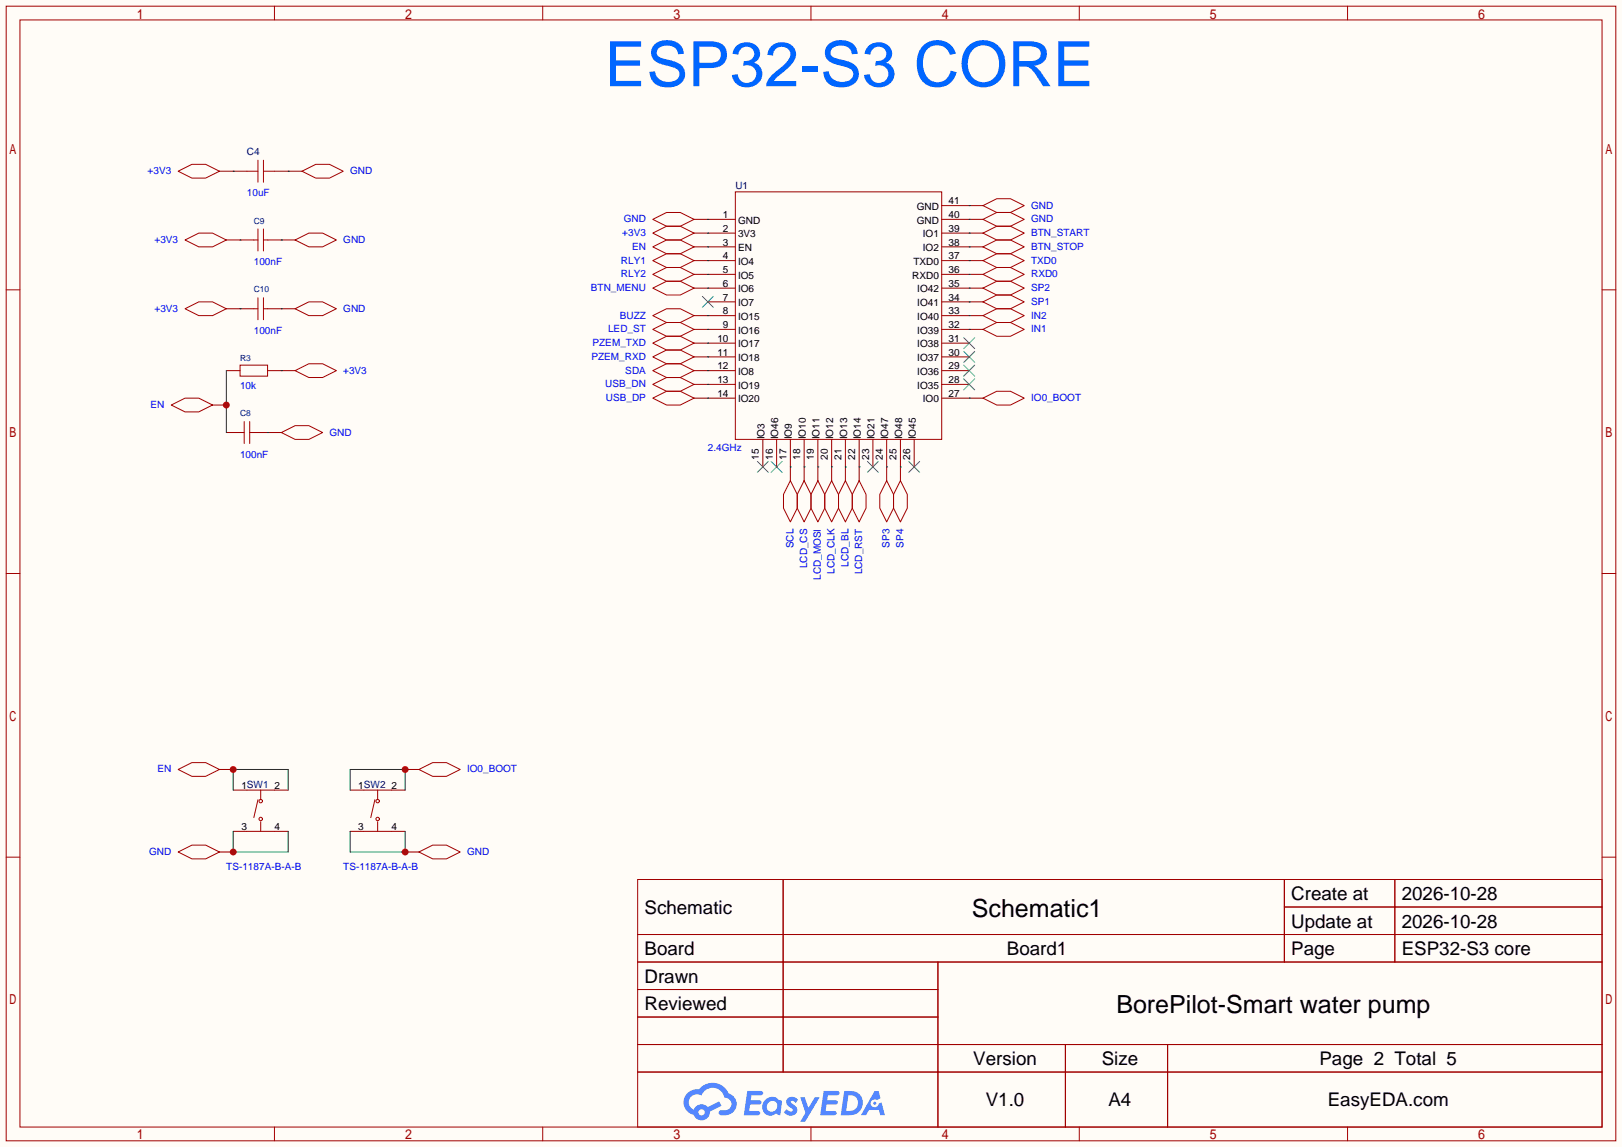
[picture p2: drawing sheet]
<svg xmlns="http://www.w3.org/2000/svg" width="299mm" height="212mm" viewBox="0 0 299 212" stroke-linecap="round" stroke-linejoin="round" font-family="sans-serif">
<path d="M0 0h299.5v211.8h-299.5z" fill="#fffcf7"/>
<g fill="none" stroke="#a10000" stroke-width=".18">
<path d="M1.1 1.1h297.2v209.6h-297.2zM3.7 3.7h292.1v204.5h-292.1zM50.7 1.1v2.6M100.2 1.1v2.6M149.7 1.1v2.6M199.3 1.1v2.6M248.8 1.1v2.6M1.1 53.5h2.6M295.8 53.5h2.5M1.1 105.9h2.6M295.8 105.9h2.5M1.1 158.3h2.6"/>
<path d="M295.8 158.3h2.5M117.7 162.4h178.1v45.8h-178.1zM117.7 172.6h178.1M117.7 177.7h178.1M144.6 162.4v35.6M173.2 177.7v30.5M237.1 162.4v15.3M237.1 167.5h58.7M257.5 162.4v15.3M117.7 182.8h55.5M117.7 192.9h178.1M117.7 187.8h55.5"/>
<path d="M117.7 198h178.1M196.7 192.9v15.3M215.6 192.9v15.3M50.7 208.2v2.5M100.2 208.2v2.5M149.7 208.2v2.5M199.3 208.2v2.5M248.8 208.2v2.5"/>
</g>
<g fill="#5487ff">
<path d="M145.5 202.8a1.3 1.3 0 0 1 1.8 .3l-.4 .6a.54 .54 0 0 0-.9-.2l.1 .2a1.58 1.58 0 0 1 1.1 1.6 1.43 1.43 0 0 1-2.5 .1l.5-.6a.64 .64 0 0 0 .5 .5 .64 .64 0 0 0 .7-.3l-.2-.2a1.6 1.6 0 0 1-1-1.6z"/>
<path d="M147.7 202.7h.9l.7 1.9 1.1-1.9h.9l-2.7 4.5h-.9l1-1.7z"/>
<path d="M138 201.5h1.6a1.31 1.31 0 0 1 1.2 .2 .4 .4 0 0 1-.3 .6h-1.8l-.1 .9h1.6a.4 .4 0 0 1 .4 .4 .4 .4 0 0 1-.4 .4h-1.7l-.2 1.2h.8a1.23 1.23 0 0 1 1.2 .2 .39 .39 0 0 1-.3 .6h-2.7z"/>
<path d="M152.1 201.5h1.6a1.32 1.32 0 0 1 1.3 .2 .39 .39 0 0 1-.4 .6h-1.7l-.2 .9h1.7a.4 .4 0 0 1 .3 .4 .4 .4 0 0 1-.4 .4h-1.7l-.2 1.2h.8a1.23 1.23 0 0 1 1.2 .2 .39 .39 0 0 1-.3 .6h-2.7z"/>
<path d="M161.5 201.5h.7l.4 1.3-.7 .4a.75 .75 0 0 0-1.1 .3 .75 .75 0 0 0 .5 1 .75 .75 0 0 0 .9-.6l.6-.3 .6 2.4h-.9l-.2-1h-1.9l-.5 1h-.9z"/>
<path d="M155.9 201.5l-.7 4.5h1.5a2.27 2.27 0 0 0 2.6-2.3 2.27 2.27 0 0 0-2.7-2.2zM156.6 202.3a1.5 1.5 0 0 1 1.8 1.5 1.5 1.5 0 0 1-1.9 1.4h-.3z"/>
<path d="M141.3 203.1a1.62 1.62 0 0 0-.4 2.1 1.62 1.62 0 0 0 2 .7l.4-.3 .3 .3 .5 .1 .3-2.5-.2-.3h-.4a1.58 1.58 0 0 0-2.5-.1zM141.9 203.6a.99 .99 0 0 1 1.6 .3 .99 .99 0 0 1-.9 1.4 .94 .94 0 0 1-1-.5 .94 .94 0 0 1 .3-1.2z"/>
<path d="M126.9 201.9a2.37 2.37 0 0 0 1.2 4 1.54 1.54 0 0 0 1.7 1 1.54 1.54 0 0 0 1.3-1.6l2.1-1.1-.5-.8-2 1.1a1.57 1.57 0 0 0-2.6 .4 1.5 1.5 0 0 1-.8-2.1 1.5 1.5 0 0 1 2.2-.5 2.23 2.23 0 0 1 2.3-1.4 2.23 2.23 0 0 1 2 1.8 1.16 1.16 0 0 1 1.2 1.1 1.16 1.16 0 0 1-1 1.3h-.7a.47 .47 0 0 0-.6 .3 .47 .47 0 0 0 .4 .6 2.23 2.23 0 0 0 2.3-.7 2.23 2.23 0 0 0 .4-2.3 2.16 2.16 0 0 0-1.3-1.1 3.2 3.2 0 0 0-5.4-.7l-1.2 .1zM129 205.4a.58 .58 0 0 1 1.1 0 .58 .58 0 0 1-1.1 0z"/>
<circle cx="161.5" cy="203.8" r=".28"/>
</g>
<g fill="none" stroke="#870000" stroke-width=".18">
<path d="M40.5 31.6h5.1M50.7 31.6h5.1M173.9 38h7.6M41.8 44.3h5.1M41.8 57h5.1M49.4 44.3h5.1M49.4 57h5.1M128.1 43.1h7.7M128.1 40.5h7.7M130.7 58.3h5.1M130.7 55.8h5.1M130.7 53.2h5.1"/>
<path d="M130.7 50.7h5.1M130.7 48.1h5.1M130.7 45.6h5.1M173.9 58.3h5M173.9 55.8h5M173.9 53.2h5M173.9 50.7h5M173.9 48.1h5M173.9 45.6h5M173.9 43.1h5M173.9 40.5h7.6M39.2 74.8h2.6"/>
<path d="M41.8 68.5h2.5M41.8 79.9h2.5M46.9 79.9h5M49.4 68.5h2.5M130.7 73.5h5.1M130.7 71h5.1M130.7 68.5h5.1M130.7 65.9h5.1M130.7 63.4h5.1M130.7 60.8h5.1M173.9 73.5h5M173.9 71h5"/>
<path d="M173.9 68.5h5M173.9 65.9h5M173.9 63.4h5M173.9 60.8h5M140.8 81.2v5M143.4 81.2v5M145.9 81.2v5M148.5 81.2v5M151 81.2v5M153.5 81.2v5M156.1 81.2v5M158.6 81.2v5"/>
<path d="M161.2 81.2v5M163.7 81.2v5M166.2 81.2v5M168.8 81.2v5M40.5 157.4h2.6M43.1 145.9h2.5M43.1 153.5h2.5M50.7 145.9h2.5M50.7 153.5h2.5M64.6 145.9h2.6M64.6 153.5h2.6M72.3 145.9h2.5"/>
<path d="M72.3 153.5h2.5M74.8 157.4h2.5"/>
</g>
<g fill="none" stroke="#3c3" stroke-width=".18">
<path d="M129.7 54.7l2 2.1M131.7 54.7l-2 2.1M177.9 70l2.1 2M177.9 67.4l2.1 2.1M177.9 64.9l2.1 2M177.9 62.4l2.1 2M180 67.4l-2.1 2.1M180 70l-2.1 2M180 64.9l-2.1 2M180 62.4l-2.1 2M139.8 85.2l2.1 2M141.9 85.2l-2.1 2"/>
<path d="M142.4 85.2l2 2M144.4 85.2l-2 2M160.1 85.2l2.1 2M162.2 85.2l-2.1 2M167.8 85.2l2 2M169.8 85.2l-2 2"/>
</g>
<g fill="none" stroke="#a10000" stroke-width=".18">
<path d="M32.9 31.6l2.5-1.2h2.6l2.5 1.2-2.5 1.3h-2.6zM45.6 31.6h2M47.6 29.6v4.1M48.6 31.6h2.1M48.6 29.6v4.1M55.8 31.6l2.5-1.2h2.5l2.6 1.2-2.6 1.3h-2.5zM135.8 35.4h38.1v45.8h-38.1zM181.5 38l2.5-1.3h2.6l2.5 1.3-2.5 1.2h-2.6zM34.2 44.3l2.5-1.2h2.5l2.6 1.2-2.6 1.3h-2.5zM34.2 57l2.5-1.2h2.5l2.6 1.2-2.6 1.3h-2.5zM46.9 44.3h.7M46.9 57h.7"/>
<path d="M47.6 42.3v4.1M47.6 55v4.1M48.6 42.3v4.1M48.6 55v4.1M48.6 44.3h.8M48.6 57h.8M54.5 44.3l2.5-1.2h2.6l2.5 1.2-2.5 1.3h-2.6zM54.5 57l2.5-1.2h2.6l2.5 1.2-2.5 1.3h-2.6zM120.5 40.5l2.6-1.3h2.5l2.5 1.3-2.5 1.3h-2.5zM120.5 43.1l2.6-1.3h2.5l2.5 1.3-2.5 1.2h-2.5zM181.5 40.5l2.5-1.3h2.6l2.5 1.3-2.5 1.3h-2.6zM44.3 67.4h5.1v2.1h-5.1z"/>
<path d="M44.3 79.9h.8M45.1 77.9v4M46.1 77.9v4M46.1 79.9h.8M51.9 79.9l2.6-1.3h2.5l2.6 1.3-2.6 1.3h-2.5zM32.9 157.4l2.5-1.3h2.6l2.5 1.3-2.5 1.2h-2.6zM45.6 153.5h5.1M45.6 145.9h5.1M47.6 147.7l-.7 3.3M48.1 145.9v1.8M48.1 151.8v1.7M67.2 153.5h5.1"/>
<path d="M67.2 145.9h5.1M69.2 147.7l-.7 3.3M69.7 145.9v1.8M69.7 151.8v1.7M77.3 157.4l2.6-1.3h2.5l2.6 1.3-2.6 1.2h-2.5z"/>
<circle cx="48.1" cy="148" r=".32"/>
<circle cx="48.1" cy="151.3" r=".32"/>
<circle cx="69.7" cy="148" r=".32"/>
<circle cx="69.7" cy="151.3" r=".32"/>
</g>
<path d="M43.1 31.6h.1M53.2 31.6h.1M44.3 44.3h.1M44.3 57h.1M51.9 44.3h.1M51.9 57h.1M130.7 40.5h.1M130.7 43.1h.1M41.8 68.5v11.4M49.4 79.9h.1" fill="none" stroke="#008700" stroke-width=".18"/>
<circle cx="41.8" cy="74.8" r=".63" fill="#c00"/>
<g fill="none" stroke="#a10000" stroke-width=".18">
<path d="M120.5 45.6l2.6-1.3h2.5l2.5 1.3-2.5 1.3h-2.5zM120.5 48.1l2.6-1.2h2.5l2.5 1.2-2.5 1.3h-2.5zM120.5 50.7l2.6-1.3h2.5l2.5 1.3-2.5 1.2h-2.5zM120.5 53.2l2.6-1.3h2.5l2.5 1.3-2.5 1.3h-2.5zM120.5 58.3l2.6-1.3h2.5l2.5 1.3-2.5 1.3h-2.5zM181.5 58.3l2.5-1.3h2.6l2.5 1.3-2.5 1.3h-2.6zM181.5 55.8l2.5-1.3h2.6l2.5 1.3-2.5 1.2h-2.6zM181.5 53.2l2.5-1.3h2.6l2.5 1.3-2.5 1.3h-2.6zM181.5 50.7l2.5-1.3h2.6l2.5 1.3-2.5 1.2h-2.6zM181.5 48.1l2.5-1.2h2.6l2.5 1.2-2.5 1.3h-2.6zM181.5 45.6l2.5-1.3h2.6l2.5 1.3-2.5 1.3h-2.6zM181.5 43.1l2.5-1.3h2.6l2.5 1.3-2.5 1.2h-2.6z"/>
<path d="M31.6 74.8l2.6-1.3h2.5l2.5 1.3-2.5 1.3h-2.5zM120.5 60.8l2.6-1.2h2.5l2.5 1.2-2.5 1.3h-2.5zM120.5 63.4l2.6-1.3h2.5l2.5 1.3-2.5 1.2h-2.5zM120.5 65.9l2.6-1.3h2.5l2.5 1.3-2.5 1.3h-2.5zM120.5 68.5l2.6-1.3h2.5l2.5 1.3-2.5 1.2h-2.5zM120.5 71l2.6-1.3h2.5l2.5 1.3-2.5 1.3h-2.5zM120.5 73.5l2.6-1.2h2.5l2.5 1.2-2.5 1.3h-2.5zM181.5 73.5l2.5-1.2h2.6l2.5 1.2-2.5 1.3h-2.6zM181.5 60.8l2.5-1.2h2.6l2.5 1.2-2.5 1.3h-2.6zM145.9 88.8l1.3 2.5v2.6l-1.3 2.5-1.2-2.5v-2.6zM148.5 88.8l1.2 2.5v2.6l-1.2 2.5-1.3-2.5v-2.6zM151 88.8l1.3 2.5v2.6l-1.3 2.5-1.3-2.5v-2.6z"/>
<path d="M153.5 88.8l1.3 2.5v2.6l-1.3 2.5-1.2-2.5v-2.6zM156.1 88.8l1.3 2.5v2.6l-1.3 2.5-1.3-2.5v-2.6zM158.6 88.8l1.3 2.5v2.6l-1.3 2.5-1.2-2.5v-2.6zM163.7 88.8l1.3 2.5v2.6l-1.3 2.5-1.3-2.5v-2.6zM166.2 88.8l1.3 2.5v2.6l-1.3 2.5-1.2-2.5v-2.6zM32.9 142.1l2.5-1.3h2.6l2.5 1.3-2.5 1.3h-2.6z"/>
</g>
<g fill="none" stroke="#870000" stroke-width=".18">
<path d="M128.1 45.6h2.6M128.1 48.1h2.6M128.1 50.7h2.6M128.1 53.2h2.6M128.1 58.3h2.6M178.9 45.6h2.6M178.9 48.1h2.6M178.9 50.7h2.6M178.9 53.2h2.6M178.9 58.3h2.6M178.9 55.8h2.6M178.9 43.1h2.6"/>
<path d="M128.1 60.8h2.6M128.1 63.4h2.6M128.1 65.9h2.6M128.1 68.5h2.6M128.1 71h2.6M128.1 73.5h2.6M178.9 60.8h2.6M178.9 73.5h2.6M145.9 86.2v2.6M148.5 86.2v2.6M151 86.2v2.6M153.5 86.2v2.6"/>
<path d="M156.1 86.2v2.6M158.6 86.2v2.6M163.7 86.2v2.6M166.2 86.2v2.6M40.5 142.1h2.6"/>
</g>
<g fill="none" stroke="#008700" stroke-width=".18">
<path d="M178.9 38h.1M130.7 45.6h.1M130.7 48.1h.1M130.7 50.7h.1M130.7 53.2h.1M130.7 58.3h.1M178.9 40.5h.1M178.9 58.3h.1M178.9 55.8h.1M178.9 53.2h.1M178.9 50.7h.1M178.9 48.1h.1"/>
<path d="M178.9 45.6h.1M178.9 43.1h.1M130.7 60.8h.1M130.7 63.4h.1M130.7 65.9h.1M130.7 68.5h.1M130.7 71h.1M130.7 73.5h.1M178.9 73.5h.1M178.9 60.8h.1M145.9 86.2h.1M148.5 86.2h.1"/>
<path d="M151 86.2h.1M153.5 86.2h.1M156.1 86.2h.1M158.6 86.2h.1M163.7 86.2h.1M166.2 86.2h.1M43.1 145.9v-3.8h10.1v3.8"/>
</g>
<circle cx="43.1" cy="142.1" r=".63" fill="#c00"/>
<path d="M43.1 153.5v3.9h10.1v-3.9" fill="none" stroke="#008700" stroke-width=".18"/>
<circle cx="43.1" cy="157.4" r=".63" fill="#c00"/>
<path d="M64.6 145.9v-3.8h10.2v3.8M64.6 153.5v3.9h10.2v-3.9" fill="none" stroke="#008700" stroke-width=".18"/>
<circle cx="74.8" cy="157.4" r=".63" fill="#c00"/>
<path d="M74.8 142.1h2.5" fill="none" stroke="#870000" stroke-width=".18"/>
<circle cx="74.8" cy="142.1" r=".63" fill="#c00"/>
<path d="M54.5 68.5l2.5-1.3h2.6l2.5 1.3-2.5 1.2h-2.6zM77.3 142.1l2.6-1.3h2.5l2.6 1.3-2.6 1.3h-2.5z" fill="none" stroke="#a10000" stroke-width=".18"/>
<path d="M51.9 68.5h2.6" fill="none" stroke="#870000" stroke-width=".18"/>
<path d="M51.9 68.5h.1" fill="none" stroke="#008700" stroke-width=".18"/>
<text font-size="11.5" fill="#06f" x="111.6" y="15.9">ESP32-S3 CORE</text>
<g font-size="4.6">
<text x="179.4" y="169.4">Schematic1</text>
<text x="206.1" y="187.1">BorePilot-Smart water pump</text>
</g>
<g font-size="3.5">
<text x="238.4" y="166.2">Create at</text>
<text x="258.8" y="166.2">2026-10-28</text>
<text x="119" y="168.8">Schematic</text>
<text x="238.4" y="171.3">Update at</text>
<text x="258.8" y="171.3">2026-10-28</text>
<text x="119" y="176.4">Board</text>
<text x="185.9" y="176.4">Board1</text>
<text x="238.4" y="176.4">Page</text>
<text x="258.8" y="176.4">ESP32-S3 core</text>
<text x="119" y="181.5">Drawn</text>
<text x="119" y="186.6">Reviewed</text>
<text x="179.7" y="196.7">Version</text>
<text x="203.4" y="196.7">Size</text>
<text x="243.6" y="196.7">Page 2 Total 5</text>
<text x="182" y="204.3">V1.0</text>
<text x="204.7" y="204.3">A4</text>
<text x="245.1" y="204.3">EasyEDA.com</text>
</g>
<g font-size="1.8" fill="#000080">
<text x="45.6" y="28.6">C4</text>
<text x="135.8" y="35">U1</text>
</g>
<g font-size="1.8" fill="#00f">
<text x="27.3" y="32.2">+3V3</text>
<text x="64.6" y="32.2">GND</text>
<text x="45.6" y="36.2">10uF</text>
<text x="115.1" y="41.1">GND</text>
<text x="190.4" y="38.5">GND</text>
<text x="190.4" y="41.1">GND</text>
<text x="28.5" y="44.9">+3V3</text>
<text x="63.4" y="44.9">GND</text>
<text x="114.9" y="43.6">+3V3</text>
<text x="116.7" y="46.1">EN</text>
<text x="190.4" y="46.1">BTN_STOP</text>
<text x="190.4" y="43.6">BTN_START</text>
<text x="46.9" y="48.9">100nF</text>
<text x="109.1" y="53.8">BTN_MENU</text>
<text x="114.6" y="48.7">RLY1</text>
<text x="114.6" y="51.2">RLY2</text>
<text x="190.4" y="53.8">SP2</text>
<text x="190.4" y="51.2">RXD0</text>
<text x="190.4" y="48.7">TXD0</text>
<text x="28.5" y="57.6">+3V3</text>
<text x="63.4" y="57.6">GND</text>
<text x="114.4" y="58.8">BUZZ</text>
<text x="190.4" y="58.8">IN2</text>
<text x="190.4" y="56.3">SP1</text>
<text x="46.9" y="61.6">100nF</text>
<text x="109.4" y="63.9">PZEM_TXD</text>
<text x="112.3" y="61.4">LED_ST</text>
<text x="190.4" y="61.4">IN1</text>
<text x="44.3" y="71.8">10k</text>
<text x="63.4" y="69">+3V3</text>
<text x="109.2" y="66.5">PZEM_RXD</text>
<text x="111.8" y="71.5">USB_DN</text>
<text x="115.5" y="69">SDA</text>
<text x="27.8" y="75.4">EN</text>
<text x="111.9" y="74.1">USB_DP</text>
<text x="190.4" y="74.1">IO0_BOOT</text>
<text x="60.8" y="80.4">GND</text>
<text x="130.7" y="83.2">2.4GHz</text>
<text x="44.3" y="84.5">100nF</text>
<text x="146.5" y="101.3" transform="rotate(-90 146.5 101.3)">SCL</text>
<text x="164.3" y="101.2" transform="rotate(-90 164.3 101.2)">SP3</text>
<text x="166.8" y="101.2" transform="rotate(-90 166.8 101.2)">SP4</text>
<text x="149" y="105" transform="rotate(-90 149 105)">LCD_CS</text>
<text x="151.6" y="107.1" transform="rotate(-90 151.6 107.1)">LCD_MOSI</text>
<text x="154.1" y="106" transform="rotate(-90 154.1 106)">LCD_CLK</text>
<text x="156.6" y="104.6" transform="rotate(-90 156.6 104.6)">LCD_BL</text>
<text x="159.2" y="106.1" transform="rotate(-90 159.2 106.1)">LCD_RST</text>
<text x="29.1" y="142.7">EN</text>
<text x="86.2" y="142.7">IO0_BOOT</text>
<text x="27.5" y="157.9">GND</text>
<text x="41.8" y="160.7">TS-1187A-B-A-B</text>
<text x="63.4" y="160.7">TS-1187A-B-A-B</text>
<text x="86.2" y="157.9">GND</text>
</g>
<g font-size="1.8">
<text x="133.5" y="40.3">1</text>
<text x="136.3" y="41.3">GND</text>
<text x="169.2" y="38.8">GND</text>
<text x="169.2" y="41.3">GND</text>
<text x="175.1" y="37.7">41</text>
<text x="175.1" y="40.3">40</text>
<text x="133.5" y="47.9">4</text>
<text x="133.5" y="45.4">3</text>
<text x="133.5" y="42.8">2</text>
<text x="136.3" y="46.4">EN</text>
<text x="136.3" y="43.8">3V3</text>
<text x="170.4" y="46.4">IO2</text>
<text x="170.4" y="43.8">IO1</text>
<text x="175.1" y="47.9">37</text>
<text x="175.1" y="45.4">38</text>
<text x="175.1" y="42.8">39</text>
<text x="133.5" y="53">6</text>
<text x="133.5" y="50.4">5</text>
<text x="136.3" y="54">IO6</text>
<text x="136.3" y="51.5">IO5</text>
<text x="136.3" y="48.9">IO4</text>
<text x="168.4" y="51.5">RXD0</text>
<text x="168.6" y="48.9">TXD0</text>
<text x="169.4" y="54">IO42</text>
<text x="175.1" y="53">35</text>
<text x="175.1" y="50.4">36</text>
<text x="133.5" y="58.1">8</text>
<text x="133.5" y="55.5">7</text>
<text x="136.3" y="59.1">IO15</text>
<text x="136.3" y="56.5">IO7</text>
<text x="169.4" y="59.1">IO40</text>
<text x="169.4" y="56.5">IO41</text>
<text x="175.1" y="58.1">33</text>
<text x="175.1" y="55.5">34</text>
<text x="132.4" y="65.7">11</text>
<text x="132.4" y="63.1">10</text>
<text x="133.5" y="60.6">9</text>
<text x="136.3" y="64.2">IO17</text>
<text x="136.3" y="61.6">IO16</text>
<text x="169.4" y="64.2">IO38</text>
<text x="169.4" y="61.6">IO39</text>
<text x="175.1" y="65.7">30</text>
<text x="175.1" y="63.1">31</text>
<text x="175.1" y="60.6">32</text>
<text x="132.4" y="70.8">13</text>
<text x="132.4" y="68.2">12</text>
<text x="136.3" y="71.8">IO19</text>
<text x="136.3" y="69.2">IO8</text>
<text x="136.3" y="66.7">IO18</text>
<text x="169.4" y="71.8">IO35</text>
<text x="169.4" y="69.2">IO36</text>
<text x="169.4" y="66.7">IO37</text>
<text x="175.1" y="70.8">28</text>
<text x="175.1" y="68.2">29</text>
<text x="132.4" y="73.3">14</text>
<text x="136.3" y="74.3">IO20</text>
<text x="170.4" y="74.3">IO0</text>
<text x="175.1" y="73.3">27</text>
<text x="141.1" y="81.1" transform="rotate(-90 141.1 81.1)">IO3</text>
<text x="143.7" y="81.1" transform="rotate(-90 143.7 81.1)">IO46</text>
<text x="146.2" y="81.1" transform="rotate(-90 146.2 81.1)">IO9</text>
<text x="148.8" y="81.1" transform="rotate(-90 148.8 81.1)">IO10</text>
<text x="151.3" y="81.1" transform="rotate(-90 151.3 81.1)">IO11</text>
<text x="153.8" y="81.1" transform="rotate(-90 153.8 81.1)">IO12</text>
<text x="156.4" y="81.1" transform="rotate(-90 156.4 81.1)">IO13</text>
<text x="158.9" y="81.1" transform="rotate(-90 158.9 81.1)">IO14</text>
<text x="161.5" y="81.1" transform="rotate(-90 161.5 81.1)">IO21</text>
<text x="164" y="81.1" transform="rotate(-90 164 81.1)">IO47</text>
<text x="166.5" y="81.1" transform="rotate(-90 166.5 81.1)">IO48</text>
<text x="169.1" y="81.1" transform="rotate(-90 169.1 81.1)">IO45</text>
<text x="140.1" y="85" transform="rotate(-90 140.1 85)">15</text>
<text x="142.7" y="85" transform="rotate(-90 142.7 85)">16</text>
<text x="145.2" y="85" transform="rotate(-90 145.2 85)">17</text>
<text x="147.7" y="85" transform="rotate(-90 147.7 85)">18</text>
<text x="150.3" y="85" transform="rotate(-90 150.3 85)">19</text>
<text x="152.8" y="85" transform="rotate(-90 152.8 85)">20</text>
<text x="155.4" y="85" transform="rotate(-90 155.4 85)">21</text>
<text x="157.9" y="85" transform="rotate(-90 157.9 85)">22</text>
<text x="160.4" y="85" transform="rotate(-90 160.4 85)">23</text>
<text x="163" y="85" transform="rotate(-90 163 85)">24</text>
<text x="165.5" y="85" transform="rotate(-90 165.5 85)">25</text>
<text x="168.1" y="85" transform="rotate(-90 168.1 85)">26</text>
<text x="44.6" y="145.7">1SW1</text>
<text x="50.7" y="145.7">2</text>
<text x="66.2" y="145.7">1SW2</text>
<text x="72.3" y="145.7">2</text>
<text x="44.6" y="153.3">3</text>
<text x="50.7" y="153.3">4</text>
<text x="66.2" y="153.3">3</text>
<text x="72.3" y="153.3">4</text>
</g>
<g font-size="1.6" fill="#000080">
<text x="46.9" y="41.3">C9</text>
<text x="46.9" y="54">C10</text>
<text x="44.3" y="66.7">R3</text>
<text x="44.3" y="76.9">C8</text>
</g>
</svg>
